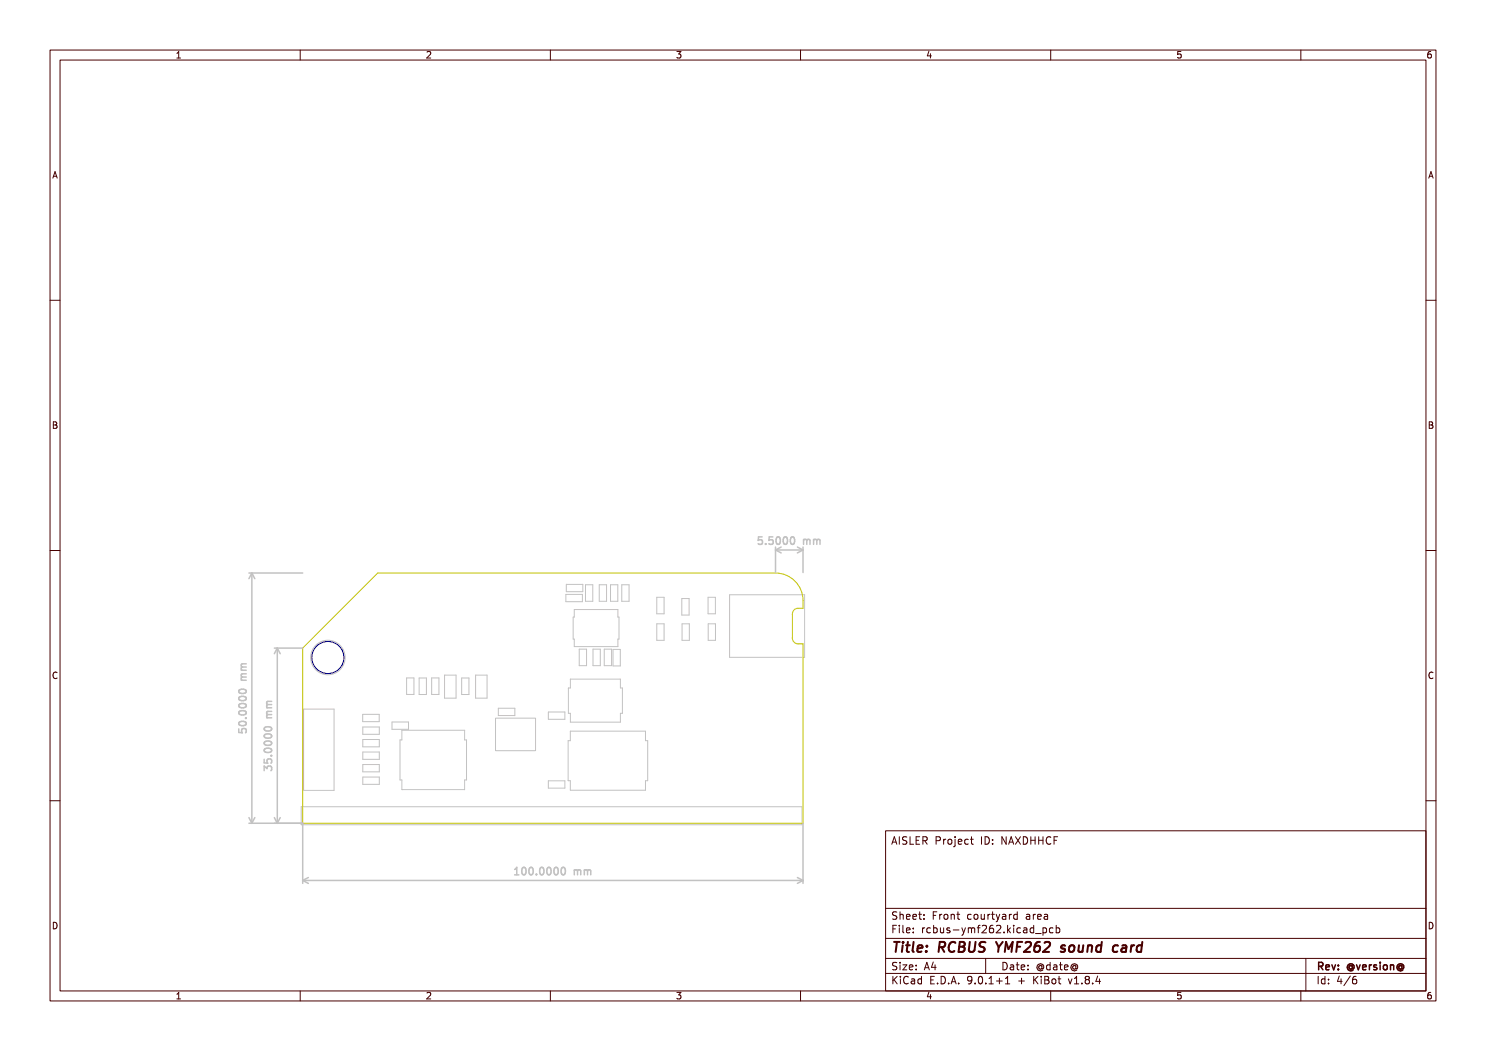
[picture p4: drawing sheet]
<svg xmlns="http://www.w3.org/2000/svg" width="297mm" height="210mm" viewBox="0 0 297 210" stroke-linecap="round" stroke-linejoin="round" font-family="sans-serif">
<g fill="none" stroke="#c2c2c2" stroke-width=".2">
<path d="M113.1 118.8h3.3v1.4h-3.3zM113.2 116.8h3.3v1.4h-3.3zM117 116.8h1.5v3.3h-1.5zM119.8 116.8h1.4v3.3h-1.4zM122 116.8h1.5v3.3h-1.5zM124.3 116.8h1.4v3.3h-1.4zM131.3 119.4h1.4v3.2h-1.4zM136.3 119.6h1.4v3.3h-1.4zM141.5 119.4h1.5v3.2h-1.5zM145.8 118.8h15v12.5h-15zM81.3 135.5h1.4v3.3h-1.4zM83.8 135.5h1.4v3.3h-1.4z"/>
<path d="M86.3 135.5h1.4v3.3h-1.4zM88.9 134.9h2.3v4.6h-2.3zM92.3 135.5h1.4v3.3h-1.4zM95.1 134.9h2.3v4.6h-2.3zM114 135.7h10v1.8h.4v5h-.4v1.8h-10v-1.8h-.4v-5h.4zM114.8 121.8h8.7v1.5h.2v4.4h-.2v1.5h-8.7v-1.5h-.2v-4.4h.2zM115.8 129.7h1.4v3.3h-1.4zM118.5 129.7h1.5v3.3h-1.5zM120.8 129.7h1.4v3.3h-1.4zM122.5 129.8h1.5v3.3h-1.5zM131.3 124.7h1.4v3.2h-1.4zM136.3 124.7h1.5v3.2h-1.5z"/>
<path d="M141.5 124.7h1.5v3.2h-1.5zM60.7 141.7h6.1v16.2h-6.1zM72.5 142.7h3.3v1.5h-3.3zM72.5 155.3h3.3v1.4h-3.3zM72.5 145.3h3.3v1.4h-3.3zM72.5 147.8h3.3v1.4h-3.3zM72.5 150.3h3.3v1.4h-3.3zM72.5 152.8h3.3v1.4h-3.3zM78.3 144.3h3.4v1.4h-3.4zM80.3 145.9h12.6v1.9h.3v8.1h-.3v1.9h-12.6v-1.9h-.4v-8.1h.4zM99 143.5h8v6.5h-8zM99.6 141.5h3.3v1.5h-3.3z"/>
<path d="M109.6 156h3.3v1.5h-3.3zM109.6 142.3h3.3v1.4h-3.3zM114 146.1h15v1.9h.5v8h-.5v1.9h-15v-1.9h-.4v-8h.4zM60.2 161.2h100.1v3.6h-100.1z"/>
<circle cx="65.5" cy="131.4" r="3.5"/>
</g>
<path d="M60.5 129.5l15-15h79.5a5.5 5.5 0 0 1 5.5 5.5v1.5a1.77 1.77 0 0 0-1.9 .5l-.2 .7v4.8a1.14 1.14 0 0 0 1.1 1.2h1v35.8h-100z" fill="none" stroke="#c2c200" stroke-width=".2"/>
<g fill="none" stroke="#c2c2c2" stroke-width=".3">
<path d="M49.8 114.5h10.7M50.3 114.5v50M50.3 114.5l.6 1.1M50.3 114.5l-.5 1.1M152.3 107.3h-.7l-.1 .7 .2-.2 .5 .1 .2 .2-.1 .5-.2 .2-.6-.2M153 108.6v.2M154.5 107.3h-.7l-.1 .7 .2-.2 .5 .1 .1 .2v.5l-.3 .2-.5-.2M155 109.3v5.1M155 109.9h5.5M155 109.9l1.1 .6M155.2 107.4l.3-.1a.8 .8 0 0 1 .5 .7 .8 .8 0 0 1-.5 .8l-.3-.2-.1-.4zM156.1 109.3l-1.1 .6"/>
<path d="M156.7 107.4l.2-.1a.8 .8 0 0 1 .5 .7 .8 .8 0 0 1-.5 .8l-.2-.2-.2-.4zM158.1 107.4l.2-.1a.8 .8 0 0 1 .5 .7 .8 .8 0 0 1-.5 .8l-.2-.2-.1-.4zM159.4 109.3l1.1 .6M160.5 109.3v5.1M160.5 109.9l-1.1 .6M160.6 107.8v1M160.6 107.9l.4-.1 .2 .2M161.2 108l.3-.2h.3l.1 1M161.2 108v.8M162.6 107.9l.4-.1 .3 .2M162.6 107.8v1M163.3 108l.2-.2h.3l.1 1"/>
<path d="M163.3 108v.8M47.9 137.9a.81 .81 0 0 1 1.3 .3 .85 .85 0 0 1-1.5-.1zM47.9 139.3a.81 .81 0 0 1 1.3 .3 .85 .85 0 0 1-1.5-.1zM48.2 135.9h1M48.2 133.9h1M48.4 135.3l-.2 .2 .2 .4M48.4 133.3l-.2 .2 .2 .4M48.4 135.3h.8M48.4 133.3h.8M49.2 132.6l-.9 .1-.1 .4 .2 .2M49.2 134.6l-.9 .1-.1 .4 .2 .2M54.8 129.5h5.7"/>
<path d="M55.4 129.5v35M55.4 129.5l.6 1.1M55.4 129.5l-.6 1.1M47.7 145.6v.8h.7l-.1-.2 .1-.5 .2-.1h.5l.1 .3-.1 .5M47.9 140.7a.81 .81 0 0 1 1.3 .4 .85 .85 0 0 1-1.5-.2zM47.9 142.1a.81 .81 0 0 1 1.3 .4 .85 .85 0 0 1-1.5-.1zM47.9 144.3a.81 .81 0 0 1 1.3 .3 .85 .85 0 0 1-1.5-.1zM49.1 143.5h.1M52.8 151.7v.7l.7 .1-.1-.2v-.5l.3-.2 .5 .1 .1 .2-.1 .6M52.8 154v-.9l.6 .5 .1-.5h.7l.1 .3-.1 .6M52.9 145.4a.89 .89 0 0 1 1.4 .3 .85 .85 0 0 1-1.5-.1zM52.9 146.9a.89 .89 0 0 1 1.4 .2 .85 .85 0 0 1-1.5-.1z"/>
<path d="M52.9 148.3a.89 .89 0 0 1 1.4 .3 .85 .85 0 0 1-1.5-.2zM52.9 149.7a.89 .89 0 0 1 1.4 .3 .85 .85 0 0 1-1.5-.1zM53.3 141.4h1M53.3 143.4h1M53.5 142.8l-.2 .2 .1 .4M53.5 140.8l-.2 .2 .1 .4M53.5 142.8h.8M53.5 140.8h.8M54.2 151h.1M54.3 140.1l-.9 .1-.1 .4 .2 .2M54.3 142.1l-.9 .1-.1 .4 .2 .2M49.8 164.5h10.7v12"/>
<path d="M49.8 163.4l.5 1.1M50.9 163.4l-.6 1.1M54.8 163.4l.6 1.1M56 163.4l-.6 1.1M60.5 175.9h100M60.5 175.9l1.1 .6M61.6 175.3l-1.1 .6M102.9 174.8h.8M102.9 173.7l.4-.4v1.5M104.5 173.4l.1-.1a.8 .8 0 0 1 .6 .8 .8 .8 0 0 1-.6 .7 1 1 0 0 1-.1-1.4zM105.9 173.5l.2-.2a.8 .8 0 0 1 .5 .8 .8 .8 0 0 1-.5 .7l-.2-.1-.2-.5zM107.2 174.7v.1"/>
<path d="M108 173.5l.2-.2a.8 .8 0 0 1 .5 .8 .8 .8 0 0 1-.5 .7l-.2-.1-.1-.5zM109.4 173.5l.2-.2a.8 .8 0 0 1 .6 .8 .8 .8 0 0 1-.6 .7l-.2-.1-.1-.5zM110.9 173.4l.2-.1a.8 .8 0 0 1 .5 .8 .8 .8 0 0 1-.5 .7 1 1 0 0 1-.2-1.4zM112.3 173.5l.2-.2a.8 .8 0 0 1 .5 .8 .8 .8 0 0 1-.5 .7l-.2-.1-.2-.5zM114.8 174l.4-.2 .2 .2M114.8 173.8v1M115.4 174l.2-.2 .4 .1 .1 .9M115.4 174v.8M116.8 174l.4-.2 .2 .2M116.8 173.8v1M117.4 174l.2-.2 .4 .1 .1 .9M117.4 174v.8"/>
<path d="M159.4 175.3l1.1 .6M160.5 164.5v12M160.5 175.9l-1.1 .6"/>
</g>
<circle cx="65.5" cy="131.4" r="3.2" fill="none" stroke="#000084" stroke-width=".2"/>
<g fill="none" stroke="#480000" stroke-width=".2">
<path d="M10 10h277v190h-277zM12 12h273v186h-273zM35.3 11.6h.8M35.3 10.7l.4-.4v1.3M60 10v2M85.3 10.4l.5-.1 .3 .4-.8 .9h.8M110 10v2M135.3 10.3h.8l-.4 .5 .3 .1v.6l-.2 .1-.5-.1M160 10v2M185.7 10.2l-.4 1h.9M186 10.7v.9M210 10v2"/>
<path d="M236 10.3h-.6l-.1 .6 .2-.1 .5 .1 .1 .1-.1 .5-.2 .1-.5-.1M260 10v2M286 10.3l-.4 .1-.2 .2-.1 .7 .3 .3 .4-.1 .1-.5-.1-.1-.4-.1-.3 .2M10.6 35.6l.4-1.3 .4 1.3M10.7 35.2h.6M285.6 35.6l.4-1.3 .4 1.3M285.7 35.2h.6M10 60h2M285 60h2M10.7 84.3h.4l.2 .2-.2 .4 .2 .1 .1 .3-.2 .3h-.5zM10.7 84.9h.4M285.7 84.3h.4l.2 .2-.2 .4 .2 .1 .1 .3-.2 .3h-.5z"/>
<path d="M285.7 84.9h.4M10 110h2M285 110h2M11.4 134.4a.62 .62 0 0 0-.9 .5 .62 .62 0 0 0 .7 .7l.2-.1M286.4 134.4a.62 .62 0 0 0-.9 .5 .62 .62 0 0 0 .7 .7l.2-.1M10 160h2M285 160h2M177 166h108v32h-108zM178.2 168.7l.5-1.5 .5 1.5M178.4 168.3h.7M179.7 167.2v1.5M181.2 167.3l-.5-.1-.2 .1v.5l.6 .3 .1 .3-.2 .3-.6-.1"/>
<path d="M181.9 167.2v1.5h.7M183.1 167.9h.5M183.8 167.2h-.7v1.5h.7M184.5 168l.7-.1 .1-.2-.1-.4-.2-.1h-.5v1.5M184.8 168l.5 .7M187.1 168l.7-.1 .2-.2-.1-.4-.2-.1h-.6v1.5M188.6 167.7v1M189 167.7l-.4 .3M189.5 167.8l.2-.1 .5 .1v.6l-.1 .2-.4 .1-.2-.1zM190.9 167.2v.1M190.9 167.7v1.3l-.3 .2M191.5 168.2l.7-.1v-.3l-.5-.1-.2 .2 .1 .7h.6"/>
<path d="M193.5 167.8l-.4-.1-.3 .3 .2 .6h.5M194 167.7h.5M194.2 167.2v1.3l.3 .2M196.2 167.2v1.5M196.9 167.2a.76 .76 0 0 1 .9 .7 .76 .76 0 0 1-.9 .8zM198.4 167.8v.1M198.4 168.6v.1M201.1 167.2v1.5l-.9-1.5v1.5M201.6 168.7l.5-1.5 .5 1.5M201.7 168.3h.8M203 167.2l1 1.5M204 167.2l-1 1.5"/>
<path d="M204.5 167.2a.76 .76 0 0 1 .9 .7 .76 .76 0 0 1-.9 .8zM206 167.9h.9M206 167.2v1.5M206.9 167.2v1.5M207.6 167.2v1.5M207.6 167.9h.9M208.5 167.2v1.5M210 167.3a.71 .71 0 0 0-1 .5 .71 .71 0 0 0 .7 .9l.3-.1M210.7 167.9h.5M211.4 167.2h-.7v1.5M10.7 184.3a.66 .66 0 0 1 .7 .6 .66 .66 0 0 1-.7 .7zM35.3 198.7l.4-.4v1.3"/>
<path d="M35.3 199.6h.8M60 198v2M85.3 198.4l.5-.1 .3 .4-.8 .9h.8M110 198v2M135.3 198.3h.8l-.4 .5 .3 .1v.6l-.2 .1-.5-.1M160 198v2M177 194.5h108M177 191.5h108M177 187.5h108M177 181.5h108M178.5 195.1v1.5M178.5 185.6h.5"/>
<path d="M178.7 195.7l.6 .9M179.2 184.9h-.7v1.5M179.2 192.4l-.5-.1-.2 .1v.5l.6 .3 .1 .3-.2 .3-.6-.1M179.2 182.3l-.5-.1-.2 .1v.5l.6 .3 .1 .3-.2 .3-.6-.1M179.3 195.1l-.8 .9M179.7 184.9v.1M179.7 185.4v1M179.9 182.2v1.5M179.9 192.3v.1M179.9 192.8v1M179.9 182.8l.2-.1 .4 .1v.9M180 195.1v.1"/>
<path d="M180 195.6v1M180.5 192.8h.7l-.7 1h.7M180.5 184.9v1.3l.2 .2M181.2 185.9l.7-.2-.1-.2-.4-.1-.2 .2v.7h.6M181.2 183.2l.7-.1-.1-.3-.4-.1-.2 .2v.7h.6M181.5 195.2a.71 .71 0 0 0-1 .5 .71 .71 0 0 0 .7 .9l.3-.1M181.7 193.3l.8-.1-.1-.3-.4-.1-.3 .2 .1 .7h.6M182.2 195.7h.5l.1 .9M182.5 183.2l.7-.1-.1-.3-.4-.1-.2 .2v.7h.6M182.5 186.3v.1M182.5 185.5v.1M182.8 196h-.5l-.2 .2 .2 .4 .5-.1"/>
<path d="M183.1 193.7v.1M183.1 192.9v.1M183.6 182.7h.6M183.8 182.2v1.3l.4 .2M184.2 195.7l-.5-.1-.2 .3 .1 .6h.6M184.2 195.1v1.5M184.4 185.4v1M184.7 183.6v.1M184.7 182.8v.1M184.7 193.8l.5-1.5 .5 1.5M184.8 185.4l-.4 .3M184.9 193.4h.7"/>
<path d="M185.7 198.2l-.4 1h.9M186 185.5l-.5-.1-.3 .3 .2 .6h.6M186 198.7v.9M186 195.8h.5M186.5 192.2l-.3 1.1h.9M186.5 182.9h.5M186.6 185.5l.4-.1 .3 .3-.1 .6h-.6M186.6 184.9v1.5M186.7 195.1h-.7v1.5h.7M186.9 192.8v1M187.2 182.2h-.7v1.5M187.4 196.5v.1"/>
<path d="M187.8 182.7v1M188 185.4v.9l.4 .1 .2-.1M188.1 195.1a.76 .76 0 0 1 .9 .7 .76 .76 0 0 1-.9 .8zM188.2 182.7l-.4 .3M188.6 185.4v1M188.8 182.8l.4-.1 .3 .3v.4l-.3 .3-.4-.1-.1-.2zM189.6 196.5v.1M189.8 185.5l-.3-.1-.3 .2 .1 .2 .5 .2v.3h-.6M190.1 196.6l.5-1.5 .5 1.5M190.1 182.8l.2-.1 .4 .1v.9M190.1 182.7v1M190.2 196.2h.8"/>
<path d="M190.5 185.8h1.2M191.2 182.7h.6M191.5 182.2v1.3l.3 .2M191.6 196.5v.1M192.2 185.4l.4 1M192.6 186.4l-.4 .5M193 185.4l-.4 1M193.5 185.5l.5-.1 .2 .2M193.5 185.4v1M194.1 182.8l-.4-.1-.3 .3 .1 .6h.6M194.2 185.6l.2-.2 .3 .1 .1 .9M194.2 185.6v.8"/>
<path d="M194.2 195.7l-.2 .3h-.3l-.3-.3 .1-.5 .5-.1 .2 .1a.99 .99 0 0 1-.4 1.4h-.3M194.8 182.8l.4-.1 .3 .3v.4l-.3 .3-.4-.1-.1-.2zM194.9 196.5v.1M195.3 185.4h.6M195.7 195.2l.2-.1a.8 .8 0 0 1 .5 .7 .8 .8 0 0 1-.5 .8l-.2-.1-.2-.5zM195.9 184.9l-.4 .2v1.3M196.1 182.7l.1 .9 .3 .1 .2-.1M196.3 185l.6-.1 .3 .4-1 1.1h1M196.7 182.7v1M197 191.5v3M197 196.5v.1M197.5 182.7v1"/>
<path d="M197.7 196.6h.8M197.7 195.5l.4-.4v1.5M197.9 182.7l-.4 .3M198.2 182.7h.5M198.4 182.2v1.3l.3 .2M198.5 184.9l-.5 .1a1.01 1.01 0 0 0 0 1.4l.5-.1 .1-.6-.3-.2h-.3l-.3 .2M199.1 182.7l.4 1M199.2 196h1.1M199.2 185l.5-.1 .3 .4-.9 1.1h.9M199.5 183.7l-.4 .5M199.7 195.4v1.2M199.8 182.7l-.3 1"/>
<path d="M200.4 182.8h.6v.9M200.5 192.3a.76 .76 0 0 1 .8 .7 .76 .76 0 0 1-.8 .8zM200.7 186.3v.1M201 196.6h.8M201 195.5l.4-.4v1.5M201 183.1h-.5l-.2 .2 .2 .4 .5-.1M201.4 184.9v1.5M201.5 185.8l.5 .6M201.7 182.7v1M202 192.9h.5l.1 .9M202 185.4l-.6 .6M202.2 182.7l-.5 .3"/>
<path d="M202.6 193.2h-.5l-.2 .2 .2 .4 .5-.1M202.6 184.9v.1M202.6 185.4v1M203.1 192.8h.6M203.3 192.3v1.3l.4 .2M203.3 182.8l-.4-.1-.3 .3 .1 .6h.6M203.3 182.2v1.5M203.6 196h1.1M204 185.5l-.5-.1-.3 .3 .2 .6h.6M204.1 193.3l.7-.1-.1-.3-.4-.1-.2 .2 .1 .7h.5M204.2 195.4v1.2M204.6 185.5h.6v.9"/>
<path d="M205.2 182.8h.5l.1 .9M205.2 185.7l-.5 .1-.2 .2 .2 .4 .5-.1M205.5 193.7v.1M205.5 192.9v.1M205.8 183.1h-.5l-.2 .2 .2 .4 .5-.1M206.5 182.7v1M206.6 184.9v1.5M206.6 195.1v1.5M206.6 185.5l-.4-.1-.3 .3 .1 .6h.6M206.8 195.7l.7 .9M207 186.5h1.1M207 182.7l-.5 .3"/>
<path d="M207.4 183.2l.7-.1-.1-.3-.4-.1-.2 .2 .1 .7h.5M207.5 195.1l-.9 .9M208.1 195.1v.1M208.1 195.6v1M208.2 193.1a.36 .36 0 0 0-.5-.1 .36 .36 0 0 0 0 .6 .36 .36 0 0 0 .5-.1M208.2 192.9v.6M208.2 193.5l.2 .1a.63 .63 0 0 0-.2-1 .63 .63 0 0 0-.9 .4 .71 .71 0 0 0 .3 .9 .71 .71 0 0 0 .9-.1M208.5 185.5l.4-.1 .3 .3-.2 .6h-.5M208.5 185.4v1.5M208.7 182.8h.6l.1 .9M208.8 195.1l.7 .1 .1 .3-.3 .3a.4 .4 0 0 1 .4 .4 .4 .4 0 0 1-.3 .4h-.6zM208.8 195.8h.5"/>
<path d="M209.4 183.1h-.5l-.2 .2 .2 .4 .5-.1M209.9 192.9l-.4-.1-.3 .3 .1 .6h.6M209.9 192.3v1.5M210 198v2M210.4 195.7l.3-.1 .3 .3v.4l-.3 .3-.3-.1-.2-.2zM210.5 185.5l-.5-.1-.3 .3 .2 .6h.6M210.6 192.9h.6v.9M211.1 185.5l.4-.1 .3 .3-.1 .6h-.6M211.1 184.9v1.5M211.2 193.2h-.5l-.2 .2 .2 .4 .5-.1M211.5 195.6h.5M211.7 195.1v1.3l.3 .2"/>
<path d="M211.7 192.8h.6M212 192.3v1.3l.3 .2M212.7 193.3l.8-.1-.1-.3-.4-.1-.3 .2 .1 .7h.6M213.5 195.6l.4 1 .3-1M214.7 196.6h.9M214.7 195.5l.5-.4v1.5M215 193.1a.36 .36 0 0 0-.5-.1 .36 .36 0 0 0 0 .6 .36 .36 0 0 0 .5-.1M215 193.5l.1 .1a.57 .57 0 0 0 .2-.8 .57 .57 0 0 0-.8-.1 .7 .7 0 0 0-.3 1 .7 .7 0 0 0 1 .1M215 192.9v.6M216.2 196.5v.1M217.2 195.7l-.3 .3v.3l.3 .3h.3l.2-.3v-.3l-.2-.3M217.2 195.7l-.3-.3 .3-.3h.3l.2 .3-.2 .3"/>
<path d="M217.2 195.7h.3M218.4 196.5v.1M219.4 195l-.4 1.1h1M219.7 195.6v1M236 198.3h-.6l-.1 .6 .2-.1 .5 .1 .1 .1-.1 .5-.2 .1-.5-.1M260 198v2M261 191.5v6.5M263.5 195.1v1.5M264.8 195.7l-.4-.1-.3 .3 .1 .6h.6M264.8 195.1v1.5M265.5 196.5v.1M265.5 195.7v.1"/>
<path d="M267.7 195l-.4 1.1h.9M268 195.6v1M269.9 195l-1.3 2M271 195.1l-.4 .1a1.01 1.01 0 0 0 0 1.4l.5-.1 .1-.5-.3-.3h-.3l-.3 .3M285.7 184.3a.66 .66 0 0 1 .7 .6 .66 .66 0 0 1-.7 .7zM286 198.3l-.4 .1-.2 .2-.1 .8 .3 .2 .4-.1 .1-.5-.1-.1-.4-.1-.3 .2"/>
</g>
<g fill="none" stroke="#480000" stroke-width=".3">
<path d="M263.6 193.1l.7-.1 .1-.2-.1-.4-.2-.1h-.5v1.5M263.9 193.1l.5 .7M265 193.3l.7-.2-.1-.2-.4-.1-.2 .2 .1 .7h.5M266.2 192.8l.4 1 .3-1M267.5 193.6v.2M267.5 192.9v.1M270.3 193.1a.36 .36 0 0 0-.6-.1 .36 .36 0 0 0 0 .6 .36 .36 0 0 0 .6-.1M270.3 192.9v.6M270.3 193.5l.1 .1a.63 .63 0 0 0-.1-1 .63 .63 0 0 0-1 .4 .7 .7 0 0 0 .3 .9 .7 .7 0 0 0 .9-.1M271.1 192.8l.4 1 .3-1M272.3 193.3l.8-.2-.1-.2-.4-.1-.3 .2 .1 .7h.6M273.7 192.8v1"/>
<path d="M274.1 192.8l-.4 .3M275.1 192.9l-.3-.1-.2 .2v.2l.5 .2v.3h-.5M275.8 192.3v.1M275.8 192.8v1M276.6 192.9l.2-.1 .4 .1 .1 .6-.2 .2-.3 .1-.2-.2zM277.9 192.9l.2-.1 .4 .1 .1 .9M277.9 192.8v1M280.2 193.1a.36 .36 0 0 0-.5-.1 .36 .36 0 0 0 0 .6 .36 .36 0 0 0 .5-.1M280.2 193.5l.1 .1a.57 .57 0 0 0 .2-.8 .57 .57 0 0 0-.9-.2 .71 .71 0 0 0-.3 1.1 .71 .71 0 0 0 1.1 .1M280.2 192.9v.6"/>
</g>
<g fill="none" stroke="#480000" stroke-width=".4">
<path d="M178.7 188.2h1.1M179.3 188.2l-.3 2M180.4 188.9l-.1 1.3M180.5 188.2v.2M181.1 188.9h.7M181.5 188.2l-.3 1.7 .1 .2 .4 .1M182.6 188.2l-.2 1.7 .2 .3M183.4 189.5l1-.1-.1-.4h-.7l-.3 .9 .3 .3 .6-.1M185.1 190v.2M185.3 189l-.1 .2M187.7 189.3l1-.1a.52 .52 0 0 0 .2-.5 .52 .52 0 0 0-.3-.5h-.8l-.2 2M188.2 189.3l.5 .9"/>
<path d="M191 188.4a.88 .88 0 0 0-1.1 0 .88 .88 0 0 0-.3 1 .69 .69 0 0 0 .3 .7 .69 .69 0 0 0 .9-.1M191.7 189.2h.7M191.8 188.2l.9 .1a.51 .51 0 0 1 .1 .5 .51 .51 0 0 1-.4 .4l.3 .1a.58 .58 0 0 1-.4 .9h-.7zM193.8 188.2l-.2 1.6 .2 .3a.66 .66 0 0 0 1-.3l.2-1.6M197 188.3a.84 .84 0 0 0-1.1 .1 .45 .45 0 0 0 .2 .8l.5 .2a.51 .51 0 0 1 .2 .5 .51 .51 0 0 1-.5 .3l-.7-.1M199.1 188.2l.5 1.1M199.6 189.3l-.1 .9M200.4 188.2l-.8 1.1M200.8 190.2l.3-2 .5 1.4 .8-1.4-.2 2M203.2 189.2h.7M204.3 188.2h-.9l-.3 2M205 188.4l.3-.2h.4l.3 .2 .1 .4-.2 .3-1.3 1.1h1.3"/>
<path d="M207.8 188.2a.91 .91 0 0 0-1 .9l-.1 .7 .1 .3a.66 .66 0 0 0 1-.3l.1-.4-.2-.3a.66 .66 0 0 0-1 .3M208.8 188.4l.3-.2h.5l.2 .2 .1 .4-.2 .3-1.3 1.1h1.3M212.9 189a.49 .49 0 0 0-.8 .3l.2 .2 .5 .1 .1 .2-.4 .4-.5-.1M213.8 189.1a.52 .52 0 0 1 .6-.2 .52 .52 0 0 1 .4 .4l-.1 .5a.55 .55 0 0 1-.5 .4 .55 .55 0 0 1-.6-.4zM215.7 188.9l-.1 1.2a.57 .57 0 0 0 .8-.1M216.5 188.9l-.2 1.3M217.4 189.1a.49 .49 0 0 1 .9 .1l-.1 1M217.5 188.9l-.2 1.3M220.1 189a.66 .66 0 0 0-1 .3v.5l.1 .3h.8M220.2 188.2l-.2 2M223.5 189a.66 .66 0 0 0-1 .3l-.1 .5 .2 .3h.7M224.3 189h.8l-.1 1.2"/>
<path d="M225.1 189.4h-.7a.4 .4 0 0 0-.3 .4 .4 .4 0 0 0 .2 .4l.7-.1M226.1 188.9l-.1 1.3M226.7 188.9l-.4 .1-.2 .3M228.2 189a.66 .66 0 0 0-1 .3v.5l.1 .3h.8M228.3 188.2l-.2 2"/>
</g>
<text font-size="2.7" fill="#fff" x="178" y="190.3">Title: RCBUS YMF262 sound card</text>
<g font-size="2" fill="#fff">
<text x="152.3" y="108.8">5.5000 mm</text>
<text x="49.3" y="145.5" transform="rotate(-90 49.3 145.5)">50.0000 mm</text>
<text x="54.4" y="153" transform="rotate(-90 54.4 153)">35.0000 mm</text>
<text x="178" y="168.8">AISLER Project ID: NAXDHHCF</text>
<text x="103.9" y="174.9">100.0000 mm</text>
<text x="178" y="183.8">Sheet: Front courtyard area</text>
<text x="178" y="186.5">File: rcbus-ymf262.kicad_pcb</text>
<text x="178" y="193.9">Size: A4</text>
<text x="178" y="196.7">KiCad E.D.A. 9.0.1+1 + KiBot v1.8.4</text>
<text x="200" y="193.9">Date: @date@</text>
<text x="263" y="196.7">Id: 4/6</text>
<text x="263" y="193.9">Rev: @version@</text>
</g>
<g font-size="1.7" fill="#fff">
<text x="35" y="11.6">1</text>
<text x="85" y="11.6">2</text>
<text x="135" y="11.6">3</text>
<text x="185" y="11.6">4</text>
<text x="235" y="11.6">5</text>
<text x="285" y="11.6">6</text>
<text x="10.5" y="35.6">A</text>
<text x="285.5" y="35.6">A</text>
<text x="10.5" y="85.6">B</text>
<text x="285.5" y="85.6">B</text>
<text x="10.5" y="135.7">C</text>
<text x="285.5" y="135.7">C</text>
<text x="10.5" y="185.6">D</text>
<text x="285.5" y="185.6">D</text>
<text x="35" y="199.7">1</text>
<text x="85" y="199.7">2</text>
<text x="135" y="199.7">3</text>
<text x="185" y="199.7">4</text>
<text x="235" y="199.7">5</text>
<text x="285" y="199.7">6</text>
</g>
</svg>
